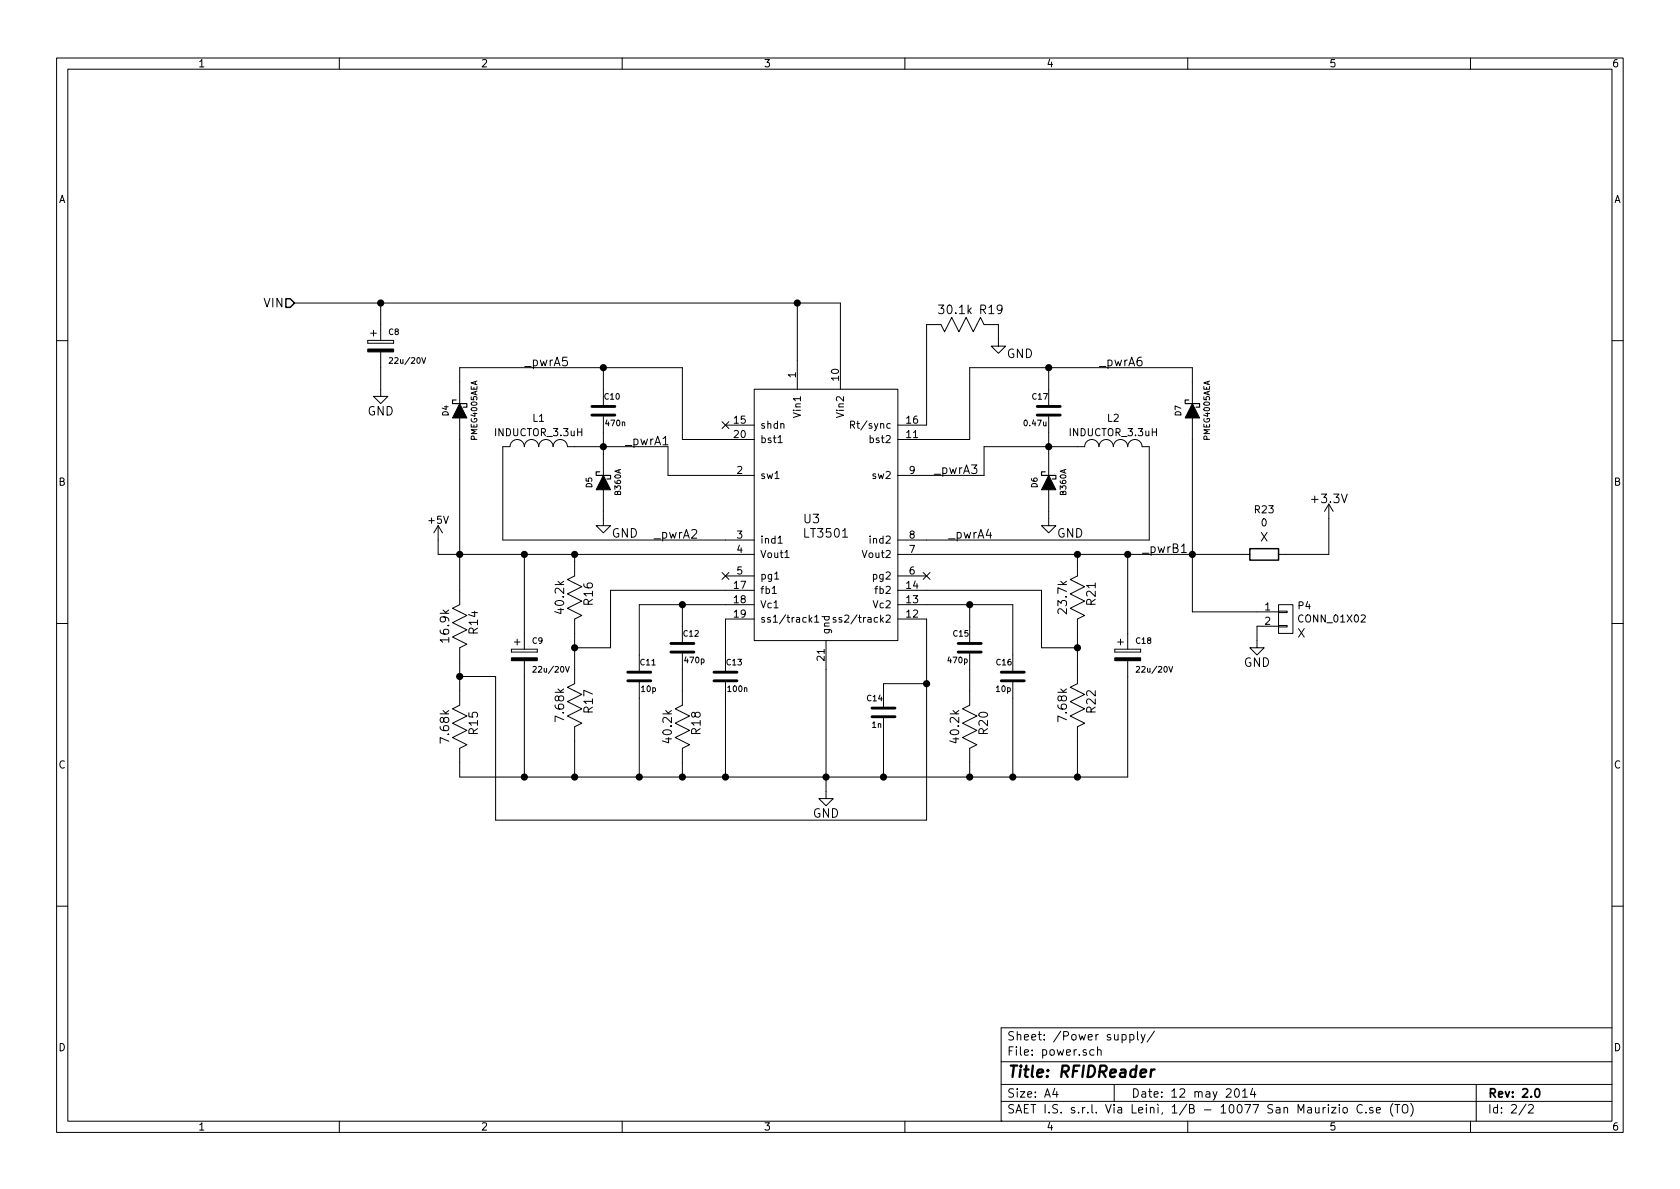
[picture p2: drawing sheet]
<svg xmlns="http://www.w3.org/2000/svg" width="297mm" height="210mm" viewBox="0 0 297 210" stroke-linecap="round" stroke-linejoin="round" font-family="sans-serif">
<g fill="none" stroke="#000" stroke-width=".18">
<path d="M10 10.3h277v189.9h-277zM12 12.2h273v186.1h-273zM60 10.3v1.9M110 10.3v1.9M160 10.3v1.9M210 10.3v1.9M260 10.3v1.9M52.1 53.6h96.5v15.2M65.5 58.9h1M66 58.4v1M67.3 53.6v6.6M141 53.6v15.2"/>
<path d="M10 60.2h2M65 60.2v.5zM65 60.7h4.6zM65 60.2h4.6zM67.3 62.2v7.9h1.3l-1.3 1.3-1.3-1.3h1.3M68.8 63.3l.4-.1 .2 .3-.6 .8h.6M69.6 60.2v.5zM74.6 63.2l.3 1.1 .4-1.1M81.3 73.9v33l-1.3 .7 2.5 1.2-2.5 1.3 2.5 1.3-2.5 1.2 2.5 1.3-1.2 .6v10.2l-1.3 .6 2.5 1.3-2.5 1.3 2.5 1.3-2.5 1.2 2.5 1.3-1.2 .6v5.1h118.1v-20.6M81.3 71.4v-6.4h39.3v12.7h12.7M106.7 65v6.6M106.7 73.7v10.4"/>
<path d="M117.2 78.7h.9M127.7 74.6l1.2 1.2M128.3 75.2h5M128.9 74.6l-1.2 1.2M133.3 68.8h25.4v44.5h-25.4zM137.6 78.3h.7M150.4 75.1h.6l.1-.5-.2-.1h-.5v1.2M150.7 75.1l.4 .6M176.5 61.2h-1.2l1.2 1.3 1.3-1.3h-1.3v-3.8h-2.5l-.6-1.3-1.3 2.6-1.3-2.6-1.3 2.6-1.2-2.6-1.3 2.6-.6-1.3h-2.6v17.8h-5.1M185.4 65v6.6M185.4 73.7v10.4M210.8 71.4v-6.4h-39.4v12.7h-12.7"/>
<path d="M210.8 73.9v34.3h15.3M285 60.2h2M77.5 93v5h55.8M77.5 93l-.8 1.2M77.5 93l.7 1.2M92.7 98v16.8M101.6 98v3.8l-1.3 .7 2.6 1.3-2.6 1.2 2.6 1.3-2.6 1.3 2.6 1.2-1.3 .7v11.4l-1.3 .6 2.6 1.3-2.6 1.3 2.6 1.2-2.6 1.3 2.6 1.3-1.3 .6v8.9M106.7 86.6v6.4h1.2l-1.2 1.2-1.3-1.2h1.3M133.3 84.1h-15.2v-5.1h-17.8a1.27 1.27 0 0 0-1.2-1.3 1.27 1.27 0 0 0-1.3 1.3 1.27 1.27 0 0 0-1.3-1.3 1.27 1.27 0 0 0-1.3 1.3 1.27 1.27 0 0 0-1.2-1.3 1.27 1.27 0 0 0-1.3 1.3 1.27 1.27 0 0 0-1.3-1.3 1.27 1.27 0 0 0-1.2 1.3h-1.3v16.5h44.4M137.6 96.1h.7M138.8 98.6h.7M158.7 84.1h15.3v-5.1h17.8a1.27 1.27 0 0 1 1.2-1.3 1.27 1.27 0 0 1 1.3 1.3 1.27 1.27 0 0 1 1.3-1.3 1.27 1.27 0 0 1 1.2 1.3 1.27 1.27 0 0 1 1.3-1.3 1.27 1.27 0 0 1 1.3 1.3 1.27 1.27 0 0 1 1.3-1.3 1.27 1.27 0 0 1 1.2 1.3h1.3v16.5h-44.5"/>
<path d="M158.7 98h62.3M185.4 86.6v6.4h1.3l-1.3 1.2-1.3-1.2h1.3M190.5 98v3.8l-1.3 .7 2.6 1.3-2.6 1.2 2.6 1.3-2.6 1.3 2.6 1.2-1.3 .7v11.4l-1.3 .6 2.6 1.3-2.6 1.3 2.6 1.2-2.6 1.3 2.6 1.3-1.3 .6v8.9M199.4 98v16.8M208.9 97.7h.9M234.9 89.1v8.9h-8.8M234.9 89.1l-.7 1.3M234.9 89.1l.8 1.3M10 110.3h2M90.4 114.8v.5zM90.4 115.3h4.6zM90.4 114.8h4.6z"/>
<path d="M90.9 113.5h1M91.4 113v1M92.7 116.8v20.6M94.2 117.9h.4l.2 .2-.6 .8h.6M95 114.8v.5zM100 117.9l.3 1 .4-1M120.6 115.6v9.1l-1.2 .6 2.5 1.3-2.5 1.3 2.5 1.3-2.5 1.2 2.5 1.3-1.3 .6v5.1M120.6 106.9v6.6M127.7 101.2l1.2 1.3M128.3 101.8h5M128.9 101.2l-1.2 1.3M133.3 109.5h-5v9.1"/>
<path d="M133.3 106.9h-20.3v11.7M133.3 104.4h-25.4v10.1h-6.3M136.6 104.9h.7M137 102.4h.7M143.1 108.8v1.2M143.2 109.5l.4 .5M143.6 109.2l-.5 .5M144 109.1l.4-.3v1.2M144 110h.8M146 113.3v27.9h1.3l-1.3 1.3-1.2-1.3h1.2M147.8 109.2h-.3l-.2 .2 .1 .1 .4 .2v.3h-.5M148.8 109.2h-.3l-.2 .2 .1 .1 .4 .2v.3h-.5"/>
<path d="M158.7 101.8h5.1M158.7 109.5h5.1v35.5h-76.2v-25.4h-6.3M158.7 106.9h20.4v11.7M158.7 104.4h25.4v10.1h6.4M163.2 101.2l1.2 1.3M164.4 101.2l-1.2 1.3M171.4 115.6v9.1l-1.2 .6 2.5 1.3-2.5 1.3 2.5 1.3-2.5 1.2 2.5 1.3-1.3 .6v5.1M171.4 106.9v6.6M197.1 114.8v.5zM197.1 115.3h4.6zM197.1 114.8h4.6zM197.6 113.5h1"/>
<path d="M198.1 113v1M200.9 117.9h.4l.2 .2-.6 .8h.6M201.7 114.8v.5zM206.7 117.9l.3 1 .3-1M226.1 110.6h1.5v.3h-1.5zM226.1 108.1h1.5v.2h-1.5zM226.1 106.9h2.5v5.1h-2.5zM226.1 110.7h-3.9v3.8h1.3l-1.3 1.3-1.2-1.3h1.2M285 110.3h2M113 120.6v16.8M128.3 120.6v16.8M156.2 127v10.4"/>
<path d="M163.8 120.9h-7.6v4.1M179.1 120.6v16.8M10 160.2h2M285 160.2h2M60 198.3v1.9M110 198.3v1.9M160 198.3v1.9M177 198.2h.1M177 194.8h108M177 191.8h108M177 187.8h108M186.5 192.5l-.4 1h1"/>
<path d="M186.8 193v1M193.4 185.7l-.4-.1-.3 .3 .1 .6 .2 .1 .4-.1M194.1 185.7l.2-.1 .3 .1 .1 .9M194.1 185.1v1.5M197 191.8v3M198.4 183l.4-.1 .3 .3v.6l-.3 .1-.4-.1M199.8 183l.4-.1 .3 .3-.1 .6-.2 .1-.4-.1M199.8 182.9v1.5M201.1 182.4v1.3l.2 .2M201.8 182.9l.3 1M202.5 182.9l-.5 1.4-.2 .1M204.1 182.3l-1.3 2"/>
<path d="M210 198.3v1.9M218.5 192.6l.1-.1a.8 .8 0 0 1 .5 .8 .8 .8 0 0 1-.5 .7 1 1 0 0 1-.1-1.4zM219.7 193l.4-.5v1.5M219.7 194h.8M221.5 192.5l-.4 1h.9M221.8 193v1M235.4 195.8h.8l-.8 1h.8M236.8 195.3v.2M236.8 195.8v1M237.5 196l.2-.2 .5 .2v.7l-.3 .1-.4-.1zM240.9 195.5a.7 .7 0 0 0-.9 .2 .7 .7 0 0 0 .1 .9 .55 .55 0 0 0 .8 .1M241.5 196.7v.1"/>
<path d="M242.7 195.9a.37 .37 0 0 0-.6 .1l.1 .3 .5 .1 .1 .1-.2 .3-.5-.1M243.4 196.3l.7-.1-.1-.3-.4-.1-.2 .2v.7h.6M246.3 195.1a1.79 1.79 0 0 0 0 2.3M246.6 195.3h.9M247.1 195.3v1.5M248.1 195.4a.5 .5 0 0 1 .6 0 .5 .5 0 0 1 .2 .4v.5a.5 .5 0 0 1-.5 .5 .5 .5 0 0 1-.5-.5v-.5zM249.4 195.1a1.71 1.71 0 0 1 0 2.3M260 198.3v1.9M261 191.8v6.5M269.8 195.2l-1.2 2M270.3 195.5l.2-.2h.3l.3 .5-.9 1h.9M285 181.8h-108v16.4"/>
</g>
<path d="M271.5 192.7l.2-.2a.81 .81 0 0 1 .6 .6 .81 .81 0 0 1-.3 .8l-.1 .1a.79 .79 0 0 1-.4-1.3z" fill="none" stroke="#000" stroke-width=".3"/>
<path d="M203.6 189.1l-.2 1.3M204.1 189.1a.55 .55 0 0 0-.6 .4" fill="none" stroke="#000" stroke-width=".41"/>
<g fill="none" stroke="#000" stroke-width=".51">
<path d="M104.6 73.4h4.1M104.6 71.9h4.1M183.4 73.4h4.1M183.4 71.9h4.1M111 118.9h4.1M118.6 115.3h4.1M118.6 113.8h4.1M126.2 118.9h4.1M169.4 115.3h4.1M169.4 113.8h4.1M177 118.9h4.1M111 120.4h4.1"/>
<path d="M126.2 120.4h4.1M154.2 126.7h4M154.2 125.2h4M177 120.4h4.1"/>
</g>
<path d="M65 61.7h4.6v.5h-4.6zM81.3 71.4l1.2 2.5h-2.5zM210.8 71.4l1.3 2.5h-2.6zM106.7 84.1l1.2 2.5h-2.5zM185.4 84.1l1.3 2.5h-2.6zM90.4 116.3h4.6v.5h-4.6zM197.1 116.3h4.6v.5h-4.6z" fill="#000" stroke="#000" stroke-width=".18"/>
<path d="M80.6 70.7h-.6v.7h2.5v.6h-.6M210.2 70.7h-.7v.7h2.6v.6h-.6M106 83.4h-.6v.7h2.5v.6h-.6M184.8 83.4h-.7v.7h2.6v.6h-.6" fill="none" stroke="#000" stroke-width=".2"/>
<path d="M50.5 52.8h.8l.8 .8-.8 .8h-.8zM221 97h5.1v2.1h-5.1z" fill="none" stroke="#000" stroke-width=".25"/>
<g fill="#000" stroke="#000" stroke-width=".25">
<circle cx="67.3" cy="53.6" r=".51"/>
<circle cx="141" cy="53.6" r=".51"/>
<circle cx="106.7" cy="65" r=".51"/>
<circle cx="106.7" cy="79" r=".51"/>
<circle cx="185.4" cy="79" r=".51"/>
<circle cx="185.4" cy="65" r=".51"/>
<circle cx="81.3" cy="98" r=".51"/>
<circle cx="92.7" cy="98" r=".51"/>
<circle cx="101.6" cy="98" r=".51"/>
<circle cx="190.5" cy="98" r=".51"/>
<circle cx="199.4" cy="98" r=".51"/>
<circle cx="210.8" cy="98" r=".51"/>
<circle cx="81.3" cy="119.6" r=".51"/>
<circle cx="101.6" cy="114.5" r=".51"/>
<circle cx="120.7" cy="106.9" r=".51"/>
<circle cx="171.5" cy="106.9" r=".51"/>
<circle cx="190.5" cy="114.5" r=".51"/>
<circle cx="92.7" cy="137.4" r=".51"/>
<circle cx="101.6" cy="137.4" r=".51"/>
<circle cx="113" cy="137.4" r=".51"/>
<circle cx="120.7" cy="137.4" r=".51"/>
<circle cx="128.3" cy="137.4" r=".51"/>
<circle cx="146.1" cy="137.4" r=".51"/>
<circle cx="156.2" cy="137.4" r=".51"/>
<circle cx="163.8" cy="120.9" r=".51"/>
<circle cx="171.5" cy="137.4" r=".51"/>
<circle cx="179.1" cy="137.4" r=".51"/>
<circle cx="190.5" cy="137.4" r=".51"/>
</g>
<text font-size="2.8" x="178" y="190.5">Title: RFIDReader</text>
<g font-size="2.1">
<text x="46.8" y="54.4">VIN</text>
<text x="166.2" y="55.5">30.1k</text>
<text x="173.3" y="55.5">R19</text>
<text x="92.7" y="64.8">_pwrA5</text>
<text x="178" y="63.3">GND</text>
<text x="194.3" y="64.8">_pwrA6</text>
<text x="64.9" y="73.5">GND</text>
<text x="110.5" y="78.7">_pwrA1</text>
<text x="165.1" y="83.8">_pwrA3</text>
<text x="232.2" y="89">+3.3V</text>
<text x="108.1" y="95.1">GND</text>
<text x="115.6" y="95.2">_pwrA2</text>
<text x="142.2" y="92.5">U3</text>
<text x="142.4" y="95.1">LT3501</text>
<text x="167.6" y="95.2">_pwrA4</text>
<text x="186.9" y="95.1">GND</text>
<text x="222.8" y="95.8">X</text>
<text x="201.9" y="97.8">_pwrB1</text>
<text x="104.8" y="107" transform="rotate(-90 104.8 107)">R16</text>
<text x="193.7" y="107" transform="rotate(-90 193.7 107)">R21</text>
<text x="79.4" y="113.4" transform="rotate(-90 79.4 113.4)">16.9k</text>
<text x="84.5" y="112" transform="rotate(-90 84.5 112)">R14</text>
<text x="99.7" y="108.3" transform="rotate(-90 99.7 108.3)">40.2k</text>
<text x="188.6" y="108.3" transform="rotate(-90 188.6 108.3)">23.7k</text>
<text x="229.4" y="112.7">X</text>
<text x="219.9" y="117.9">GND</text>
<text x="79.4" y="131.2" transform="rotate(-90 79.4 131.2)">7.68k</text>
<text x="84.5" y="129.8" transform="rotate(-90 84.5 129.8)">R15</text>
<text x="99.7" y="127.3" transform="rotate(-90 99.7 127.3)">7.68k</text>
<text x="104.8" y="126" transform="rotate(-90 104.8 126)">R17</text>
<text x="118.8" y="131.2" transform="rotate(-90 118.8 131.2)">40.2k</text>
<text x="123.9" y="129.8" transform="rotate(-90 123.9 129.8)">R18</text>
<text x="169.6" y="131.2" transform="rotate(-90 169.6 131.2)">40.2k</text>
<text x="174.7" y="129.8" transform="rotate(-90 174.7 129.8)">R20</text>
<text x="188.6" y="127.3" transform="rotate(-90 188.6 127.3)">7.68k</text>
<text x="193.7" y="126" transform="rotate(-90 193.7 126)">R22</text>
<text x="143.7" y="144.6">GND</text>
<text x="178" y="184">Sheet: /Power supply/</text>
<text x="178" y="186.7">File: power.sch</text>
<text x="178" y="196.9">SAET I.S. s.r.l. Via Leinì, 1/B - 10077 San Maurizio C.se (TO)</text>
<text x="178" y="194.1">Size: A4</text>
<text x="200" y="194.1">Date: 12 may 2014</text>
<text x="263" y="194.1">Rev: 2.0</text>
<text x="263" y="196.9">Id: 2/2</text>
</g>
<g font-size="1.8">
<text x="35" y="11.9">1</text>
<text x="85" y="11.9">2</text>
<text x="135" y="11.9">3</text>
<text x="185" y="11.9">4</text>
<text x="235" y="11.9">5</text>
<text x="285" y="11.9">6</text>
<text x="10.4" y="35.9">A</text>
<text x="285.4" y="35.9">A</text>
<text x="140.7" y="66.8" transform="rotate(-90 140.7 66.8)">1</text>
<text x="148.3" y="67.3" transform="rotate(-90 148.3 67.3)">10</text>
<text x="87.7" y="77.1">INDUCTOR_3.3uH</text>
<text x="94.2" y="74.6">L1</text>
<text x="129.8" y="77.5">20</text>
<text x="129.8" y="74.9">15</text>
<text x="134.4" y="75.8">shdn</text>
<text x="141.6" y="73.6" transform="rotate(-90 141.6 73.6)">Vin1</text>
<text x="149.2" y="73.6" transform="rotate(-90 149.2 73.6)">Vin2</text>
<text x="151.3" y="75.8">Rt/sync</text>
<text x="160.3" y="77.5">11</text>
<text x="160.3" y="74.9">16</text>
<text x="189.3" y="77.1">INDUCTOR_3.3uH</text>
<text x="195.8" y="74.6">L2</text>
<text x="130.3" y="83.8">2</text>
<text x="134.4" y="78.4">bst1</text>
<text x="154.1" y="78.4">bst2</text>
<text x="160.8" y="83.8">9</text>
<text x="10.4" y="85.9">B</text>
<text x="134.4" y="84.7">sw1</text>
<text x="154.4" y="84.7">sw2</text>
<text x="285.4" y="85.9">B</text>
<text x="75.9" y="92.6">+5V</text>
<text x="130.3" y="95.2">3</text>
<text x="160.8" y="95.2">8</text>
<text x="221.9" y="90.8">R23</text>
<text x="223" y="93.1">0</text>
<text x="130.3" y="97.8">4</text>
<text x="130.3" y="101.6">5</text>
<text x="134.4" y="96.1">ind1</text>
<text x="134.4" y="98.7">Vout1</text>
<text x="152.8" y="98.7">Vout2</text>
<text x="154.1" y="96.1">ind2</text>
<text x="160.8" y="101.6">6</text>
<text x="160.8" y="97.8">7</text>
<text x="129.8" y="104.1">17</text>
<text x="129.8" y="106.7">18</text>
<text x="134.4" y="102.5">pg1</text>
<text x="134.4" y="105">fb1</text>
<text x="134.4" y="107.6">Vc1</text>
<text x="154.6" y="102.5">pg2</text>
<text x="154.6" y="107.6">Vc2</text>
<text x="155.1" y="105">fb2</text>
<text x="160.3" y="106.7">13</text>
<text x="160.3" y="104.1">14</text>
<text x="223.7" y="107.9">1</text>
<text x="229.6" y="107.8">P4</text>
<text x="129.8" y="109.2">19</text>
<text x="134.4" y="110.1">ss1/track1</text>
<text x="146.7" y="112.3" transform="rotate(-90 146.7 112.3)">gnd</text>
<text x="149.1" y="110.1">ss2/track2</text>
<text x="160.3" y="109.2">12</text>
<text x="223.7" y="110.5">2</text>
<text x="229.9" y="110.1">CONN_01X02</text>
<text x="145.8" y="116.8" transform="rotate(-90 145.8 116.8)">21</text>
<text x="10.4" y="135.9">C</text>
<text x="285.4" y="135.9">C</text>
<text x="10.4" y="185.9">D</text>
<text x="285.4" y="185.9">D</text>
<text x="35" y="199.9">1</text>
<text x="85" y="199.9">2</text>
<text x="135" y="199.9">3</text>
<text x="185" y="199.9">4</text>
<text x="235" y="199.9">5</text>
<text x="285" y="199.9">6</text>
</g>
<g font-size="1.4">
<text x="68.8" y="59.2">C8</text>
<text x="69.3" y="64.3">22u/20V</text>
<text x="106.9" y="70.7">C10</text>
<text x="182.6" y="70.7">C17</text>
<text x="79.3" y="73.5" transform="rotate(-90 79.3 73.5)">D4</text>
<text x="84.4" y="77.8" transform="rotate(-90 84.4 77.8)">PMEG4005AEA</text>
<text x="107.2" y="75.4">470n</text>
<text x="181.2" y="75.4">0.47u</text>
<text x="208.8" y="73.5" transform="rotate(-90 208.8 73.5)">D7</text>
<text x="213.9" y="77.8" transform="rotate(-90 213.9 77.8)">PMEG4005AEA</text>
<text x="104.7" y="86.2" transform="rotate(-90 104.7 86.2)">D5</text>
<text x="109.8" y="87.5" transform="rotate(-90 109.8 87.5)">B360A</text>
<text x="183.4" y="86.2" transform="rotate(-90 183.4 86.2)">D6</text>
<text x="188.5" y="87.5" transform="rotate(-90 188.5 87.5)">B360A</text>
<text x="94.2" y="113.8">C9</text>
<text x="120.9" y="112.6">C12</text>
<text x="168.6" y="112.6">C15</text>
<text x="200.9" y="113.8">C18</text>
<text x="94.7" y="118.9">22u/20V</text>
<text x="113.3" y="117.6">C11</text>
<text x="121.2" y="117.3">470p</text>
<text x="128.5" y="117.6">C13</text>
<text x="167.7" y="117.3">470p</text>
<text x="176.2" y="117.6">C16</text>
<text x="201.4" y="118.9">22u/20V</text>
<text x="113.5" y="122.3">10p</text>
<text x="128.8" y="122.3">100n</text>
<text x="153.4" y="124">C14</text>
<text x="176.2" y="122.3">10p</text>
<text x="154.2" y="128.7">1n</text>
</g>
</svg>
